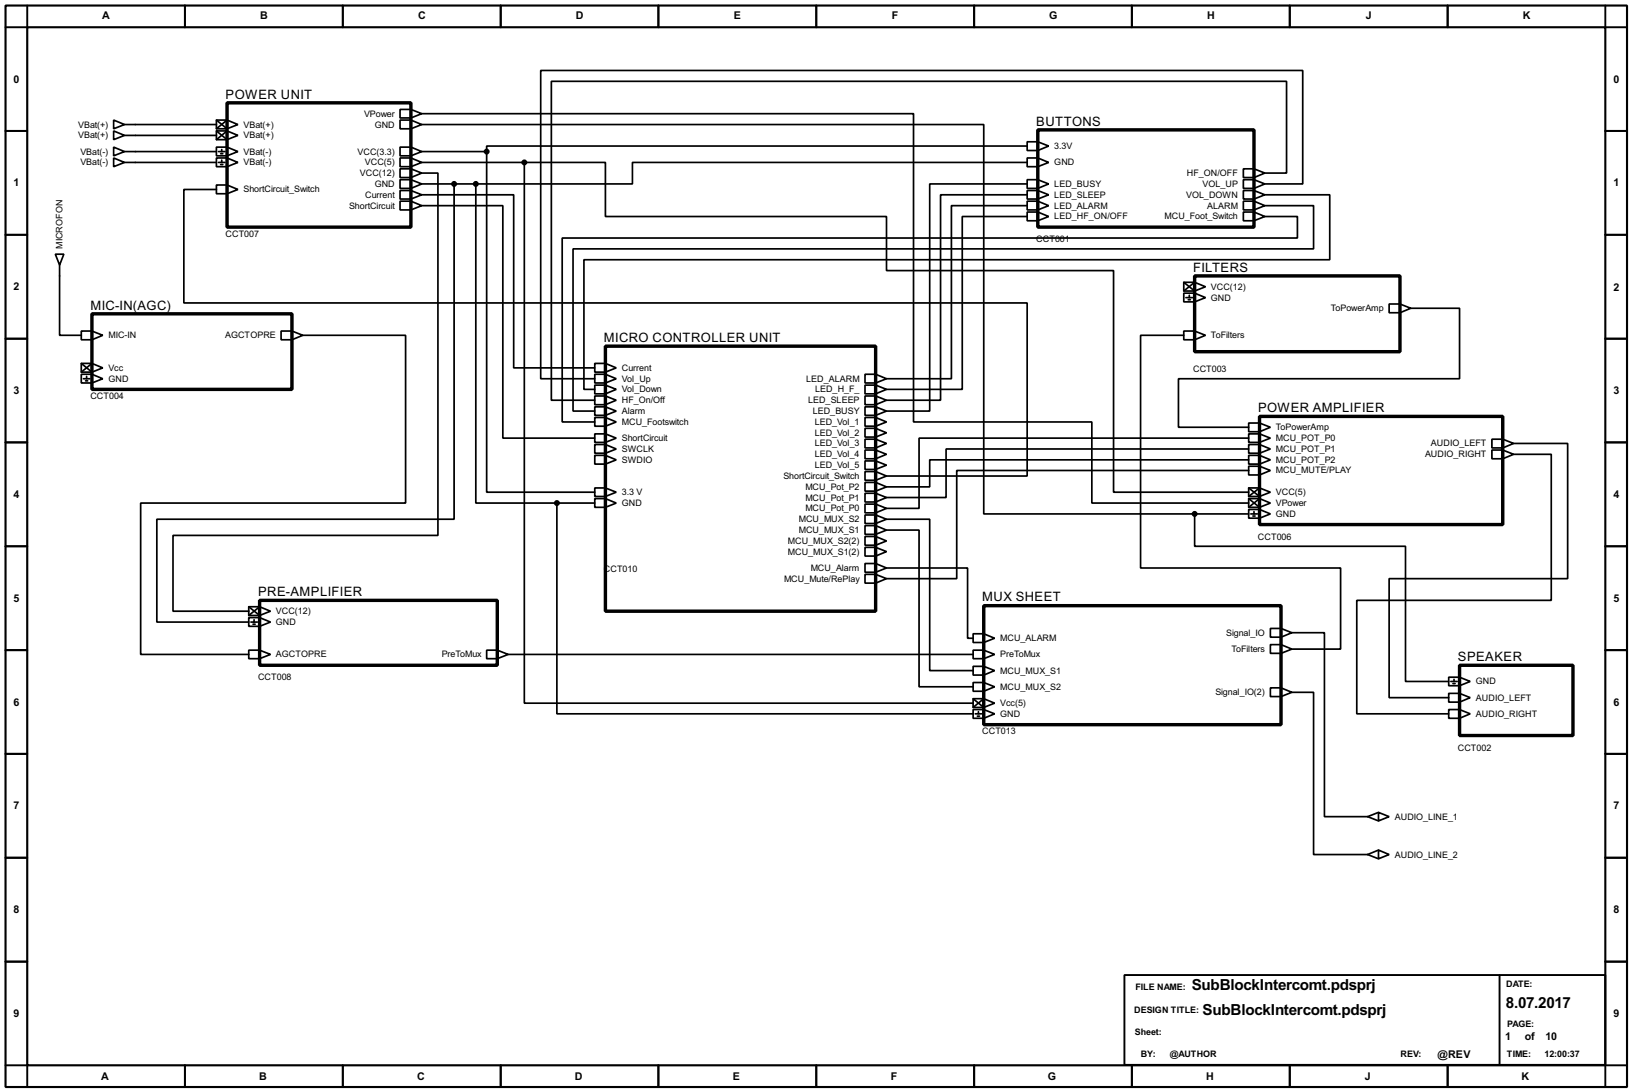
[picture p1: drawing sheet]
<svg xmlns="http://www.w3.org/2000/svg" width="383mm" height="256mm" viewBox="0 0 383 256" stroke-linecap="round" stroke-linejoin="round" font-family="sans-serif">
<path d="M1.3 1.3h381v254h-381zM6.4 6.4h370.8v243.8h-370.8z" fill="none" stroke="#000" stroke-width=".5"/>
<g fill="none" stroke="#000" stroke-width=".45">
<path d="M6.4 1.3v5.1h-5.1M43.5 1.3v5.1M80.6 1.3v5.1M117.7 1.3v5.1M154.7 1.3v5.1M191.8 1.3v5.1M228.9 1.3v5.1M266 1.3v5.1M303.1 1.3v5.1M340.2 1.3v5.1M377.2 1.3v5.1h5.1M1.3 30.8h5.1"/>
<path d="M377.2 30.8h5.1M1.3 55.2h5.1M377.2 55.2h5.1M1.3 79.6h5.1M377.2 79.6h5.1M1.3 103.9h5.1M377.2 103.9h5.1M1.3 128.3h5.1M377.2 128.3h5.1M1.3 152.7h5.1M377.2 152.7h5.1M1.3 177.1h5.1"/>
<path d="M377.2 177.1h5.1M1.3 201.5h5.1M377.2 201.5h5.1M1.3 225.9h5.1M264.2 229h113v21.1h-113zM352.4 229v21.1M377.2 225.9h5.1M1.3 250.2h5.1v5.1M43.5 250.2v5.1M80.6 250.2v5.1M117.7 250.2v5.1M154.7 250.2v5.1"/>
<path d="M191.8 250.2v5.1M228.9 250.2v5.1M266 250.2v5.1M303.1 250.2v5.1M340.2 250.2v5.1M382.3 250.2h-5.1v5.1"/>
</g>
<g fill="none" stroke="#000" stroke-width=".4">
<path d="M26.7 28.2l2.6 1.1-2.6 1zM26.7 30.8l2.6 1-2.6 1zM26.7 34.6l2.6 1-2.6 1zM26.7 37.1l2.6 1.1-2.6 1zM29.3 35.6h21.6M29.3 38.2h21.6M29.3 29.3h21.6M29.3 31.8h21.6M50.9 34.6h2.5l2.5 1-2.5 1h-2.5zM50.9 37.1h2.5l2.5 1.1-2.5 1h-2.5zM50.9 28.2h2.5l2.5 1.1-2.5 1h-2.5zM50.9 30.8h2.5l2.5 1-2.5 1h-2.5z"/>
<path d="M50.9 28.2l2.5 2.1v-2.1l-2.5 2.1M50.9 30.8l2.5 2v-2l-2.5 2M51.4 35.6h1.5M51.4 38.2h1.5M51.9 36.1h.5M51.9 38.7h.5M52.1 35.1v.5M52.1 37.6v.6M53.4 34.6v2M53.4 37.1v2.1M94 37.1h2.6l2.5 1.1-2.5 1h-2.6zM94 39.7h2.6l2.5 1-2.5 1h-2.6z"/>
<path d="M94 25.7h2.6l2.5 1-2.5 1h-2.6zM94 28.2h2.6l2.5 1.1-2.5 1h-2.6zM94 34.6h2.6l2.5 1-2.5 1h-2.6zM96.6 25.7v2M96.6 28.2v2.1M96.6 34.6v2M96.6 37.1v2.1M96.6 39.7v2M99.1 26.7h115.6v72.4h41.9v19.1h36.8M99.1 29.3h132.1v91.4h49.5M99.1 35.6h15.3M99.1 38.2h24.1"/>
<path d="M114.4 35.6v80h25.4M123.2 38.2h19.1v12.7h66v12.7h53.4v52h31.7M123.2 38.2v127h105.5M241.4 33.3h2.5l2.5 1-2.5 1.1h-2.5zM241.4 37.1h2.5l2.5 1.1-2.5 1h-2.5zM241.4 34.3h-127v1.3M241.4 38.2h-92.8v5h-36.8M243.9 33.3v2.1M243.9 37.1v2.1M292.2 39.7h2.5l2.5 1-2.5 1h-2.5zM294.7 39.7v2M13 59.7h2l-1 2.6z"/>
<path d="M50.9 43.5h2.5l2.5 1-2.5 1h-2.5zM50.9 44.5h-7.7v26.7h198.2v40.6h-33.1M53.4 43.5v2M94 42.2h2.6l2.5 1-2.5 1.1h-2.6zM94 44.8h2.6l2.5 1-2.5 1h-2.6zM94 47.3h2.6l2.5 1-2.5 1h-2.6zM96.6 42.2v2.1M96.6 44.8v2M96.6 47.3v2M99.1 40.7h3.8v85.1h-62.2v17.8h17.8M99.1 45.8h21.6v40.6h19.1M99.1 48.3h19.1v54.6h21.6"/>
<path d="M99.1 43.2h12.7M106.7 43.2v78.8h-69.8v24.1h21.6M111.8 43.2v75h19.1M241.4 42.2h2.5l2.5 1-2.5 1.1h-2.5zM241.4 44.8h2.5l2.5 1-2.5 1h-2.5zM241.4 47.3h2.5l2.5 1-2.5 1h-2.5zM241.4 49.8h2.5l2.5 1.1-2.5 1h-2.5zM241.4 43.2h-22.9v53.4h-10.2M241.4 45.8h-20.4v48.2h-12.7M241.4 48.3h-17.8v40.7h-15.3M241.4 50.9h-15.3v40.6h-17.8M243.9 42.2v2.1"/>
<path d="M243.9 44.8v2M243.9 47.3v2M243.9 49.8v2.1M292.2 42.2h2.5l2.5 1-2.5 1.1h-2.5zM292.2 44.8h2.5l2.5 1-2.5 1h-2.5zM292.2 47.3h2.5l2.5 1-2.5 1h-2.5zM292.2 49.8h2.5l2.5 1.1-2.5 1h-2.5zM294.7 42.2v2.1M294.7 44.8v2M294.7 47.3v2M294.7 49.8v2.1M297.2 40.7h5.1v-21.6h-172.7v74.9h10.2"/>
<path d="M297.2 43.2h8.9v-26.6h-179v72.4h12.7M297.2 45.8h15.3v15.2h-175.3v30.5h2.6M297.2 48.3h11.5v10.2h-174v38.1h5.1M297.2 50.9h7.7v5h-172.8v43.2h7.7M14 62.3v16.5h5.1M19.1 77.8h2.5l2.6 1-2.6 1h-2.5zM21.6 77.8v2M66.1 77.8h2.5l2.6 1-2.6 1h-2.5zM68.6 77.8v2M71.2 78.8h24.1v39.4h-62.2v35.5h25.4M278.2 77.8h2.5l2.6 1-2.6 1h-2.5zM278.2 66.3h2.5l2.6 1.1-2.6 1h-2.5z"/>
<path d="M278.2 68.9h2.5l2.6 1-2.6 1h-2.5zM278.2 78.8h-10.2v54.6h47v19.1h-11.4M278.2 66.3l2.5 2.1v-2.1l-2.5 2.1M278.7 69.9h1.5M279.2 70.4h.5M279.5 69.4v.5M280.7 68.9v2M280.7 77.8v2M326.4 71.4h2.6l2.5 1-2.5 1.1h-2.6zM329 71.4v2.1M331.5 72.4h11.5v16.6h-66.1v11.4h16.5M19.1 85.4h2.5l2.6 1-2.6 1h-2.5z"/>
<path d="M19.1 87.9h2.5l2.6 1.1-2.6 1h-2.5zM19.1 85.4l2.5 2v-2l-2.5 2M19.6 89h1.5M20.1 89.5h.5M20.4 88.4v.6M21.6 87.9v2.1M139.8 87.9h2.5l2.5 1.1-2.5 1h-2.5zM139.8 90.5h2.5l2.5 1-2.5 1h-2.5zM139.8 93h2.5l2.5 1-2.5 1.1h-2.5zM139.8 95.6h2.5l2.5 1-2.5 1h-2.5zM139.8 98.1h2.5l2.5 1-2.5 1h-2.5zM139.8 85.4h2.5l2.5 1-2.5 1h-2.5z"/>
<path d="M142.3 85.4v2M142.3 87.9v2.1M142.3 90.5v2M142.3 93v2.1M142.3 95.6v2M142.3 98.1v2M203.3 90.5h2.5l2.5 1-2.5 1h-2.5zM203.3 95.6h2.5l2.5 1-2.5 1h-2.5zM203.3 98.1h2.5l2.5 1-2.5 1h-2.5zM203.3 87.9h2.5l2.5 1.1-2.5 1h-2.5zM203.3 93h2.5l2.5 1-2.5 1.1h-2.5zM205.8 87.9v2.1"/>
<path d="M205.8 90.5v2M205.8 93v2.1M205.8 95.6v2M205.8 98.1v2M293.4 99.4h2.6l2.5 1-2.5 1h-2.6zM296 99.4v2M130.9 118.2v49.5h97.8M130.9 118.2h8.9M139.8 101.9h2.5l2.5 1-2.5 1h-2.5zM139.8 104.4h2.5l2.5 1.1-2.5 1h-2.5zM139.8 107h2.5l2.5 1-2.5 1h-2.5zM139.8 117.1h2.5l2.5 1.1-2.5 1h-2.5z"/>
<path d="M139.8 114.6h2.5l2.5 1-2.5 1h-2.5zM142.3 101.9v2M142.3 104.4v2.1M142.3 107v2M142.3 114.6v2M142.3 117.1v2.1M203.3 100.6h2.5l2.5 1.1-2.5 1h-2.5zM203.3 103.2h2.5l2.5 1-2.5 1h-2.5zM203.3 105.7h2.5l2.5 1-2.5 1.1h-2.5zM203.3 108.3h2.5l2.5 1-2.5 1h-2.5zM203.3 110.8h2.5l2.5 1-2.5 1h-2.5zM203.3 113.3h2.5l2.5 1.1-2.5 1h-2.5z"/>
<path d="M203.3 115.9h2.5l2.5 1-2.5 1h-2.5zM203.3 118.4h2.5l2.5 1-2.5 1.1h-2.5zM205.8 100.6v2.1M205.8 103.2v2M205.8 105.7v2.1M205.8 108.3v2M205.8 110.8v2M205.8 113.3v2.1M205.8 115.9v2M205.8 118.4v2.1M293.4 101.9h2.6l2.5 1-2.5 1h-2.6zM293.4 104.4h2.6l2.5 1.1-2.5 1h-2.6z"/>
<path d="M293.4 107h2.6l2.5 1-2.5 1h-2.6zM293.4 109.5h2.6l2.5 1-2.5 1.1h-2.6zM293.4 119.7h2.6l2.5 1-2.5 1h-2.6zM293.4 117.1h2.6l2.5 1.1-2.5 1h-2.6zM293.4 114.6h2.6l2.5 1-2.5 1h-2.6zM293.4 108h-74.9v6.4h-10.2M293.4 105.5h-71.1v11.4h-14M293.4 102.9h-77.4v16.5h-7.7M293.4 110.5h-68.6v25.4h-16.5M293.4 114.6l2.6 2v-2l-2.6 2M293.4 117.1l2.6 2.1v-2.1l-2.6 2.1M296 101.9v2"/>
<path d="M296 104.4v2.1M296 107v2M296 109.5v2.1M296 119.7v2M350.6 103.2h2.5l2.6 1-2.6 1h-2.5zM350.6 105.7h2.5l2.6 1-2.6 1.1h-2.5zM353.1 103.2v2M353.1 105.7v2.1M355.7 104.2h12.7v31.7h-42v28h14M355.7 106.7h8.8v34.3h-45.7v26.7h21.6M203.3 121h2.5l2.5 1-2.5 1h-2.5zM203.3 123.5h2.5l2.5 1-2.5 1h-2.5z"/>
<path d="M203.3 126h2.5l2.5 1.1-2.5 1h-2.5zM203.3 128.6h2.5l2.5 1-2.5 1h-2.5zM203.3 132.4h2.5l2.5 1-2.5 1h-2.5zM203.3 134.9h2.5l2.5 1-2.5 1.1h-2.5zM205.8 121v2M205.8 123.5v2M205.8 126v2.1M205.8 128.6v2M205.8 132.4v2M205.8 134.9v2.1M208.3 122h10.2v35.5h10.2M208.3 124.5h7.7v36.8h12.7"/>
<path d="M208.3 133.4h19.1v16.5h1.3M280.7 120.7v7.6h49.6v31.8h10.1M280.7 120.7h12.7M293.9 120.7h1.6M294.4 121.2h.5M294.7 120.2v.5M58.5 152.7h2.5l2.6 1-2.6 1h-2.5zM58.5 142.5h2.5l2.6 1.1-2.6 1h-2.5zM58.5 145.1h2.5l2.6 1-2.6 1h-2.5zM58.5 142.5l2.5 2.1v-2.1l-2.5 2.1M59 146.1h1.5M59.5 146.6h.5"/>
<path d="M59.7 145.6v.5M61 145.1v2M61 152.7v2M114.4 152.7h2.5l2.5 1-2.5 1h-2.5zM116.9 152.7v2M119.4 153.7h109.3M228.7 152.7h2.5l2.5 1-2.5 1h-2.5zM228.7 148.9h2.5l2.5 1-2.5 1h-2.5zM228.7 156.5h2.5l2.5 1-2.5 1.1h-2.5zM231.2 148.9v2M231.2 152.7v2M231.2 156.5v2.1"/>
<path d="M298.5 147.6h2.5l2.6 1-2.6 1.1h-2.5zM298.5 151.4h2.5l2.6 1.1-2.6 1h-2.5zM301 147.6v2.1M301 151.4v2.1M303.6 148.6h7.6v43.2h10.2M340.4 159.1h2.6l2.5 1-2.5 1h-2.6zM341.7 159.6v.5M343 159.1v2M228.7 160.3h2.5l2.5 1-2.5 1.1h-2.5zM228.7 164.1h2.5l2.5 1.1-2.5 1h-2.5zM228.7 166.7h2.5l2.5 1-2.5 1h-2.5zM228.7 164.1l2.5 2.1v-2.1l-2.5 2.1"/>
<path d="M229.2 167.7h1.5M229.7 168.2h.5M229.9 167.2v.5M231.2 160.3v2.1M231.2 166.7v2M298.5 161.6h2.5l2.6 1-2.6 1h-2.5zM301 161.6v2M303.6 162.6h5.1v38.1h12.7M340.4 162.9h2.6l2.5 1-2.5 1h-2.6zM340.4 166.7h2.6l2.5 1-2.5 1h-2.6zM340.9 160.1h1.5M341.4 160.6h.5"/>
<path d="M343 162.9v2M343 166.7v2M321.4 191.8l2.5 1M323.9 190.8l2.5 1-2.5 1zM323.9 199.7l2.5 1-2.5 1zM323.9 190.8l-2.5 1M323.9 199.7l-2.5 1M321.4 200.7l2.5 1"/>
</g>
<path d="M53.4 24.2h43.2v29.2h-43.2zM243.9 30.5h50.8v22.9h-50.8zM21.6 73.7h47v17.8h-47zM280.7 64.8h48.3v17.8h-48.3zM142.3 81.3h63.5v62.3h-63.5zM296 97.8h57.1v25.4h-57.1zM61 141h55.9v15.3h-55.9zM231.2 142.3h69.8v27.9h-69.8zM343 156.3h26.6v16.5h-26.6z" fill="none" stroke="#000" stroke-width=".8"/>
<g fill="#000" stroke="#000" stroke-width=".4">
<circle cx="114.3" cy="35.6" r=".5"/>
<circle cx="123.2" cy="38.2" r=".5"/>
<circle cx="106.7" cy="43.2" r=".5"/>
<circle cx="111.8" cy="43.2" r=".5"/>
<circle cx="130.8" cy="118.2" r=".5"/>
<circle cx="280.7" cy="120.7" r=".5"/>
</g>
<g font-size="4">
<text x="280" y="232.6">SubBlockIntercomt.pdsprj</text>
<text x="282.6" y="238.4">SubBlockIntercomt.pdsprj</text>
<text x="353.9" y="236.7">8.07.2017</text>
</g>
<g font-size="3.4">
<text x="53" y="23.2">POWER UNIT</text>
<text x="243.5" y="29.5">BUTTONS</text>
<text x="280.4" y="63.8">FILTERS</text>
<text x="21.3" y="72.7">MIC-IN(AGC)</text>
<text x="141.9" y="80.3">MICRO CONTROLLER UNIT</text>
<text x="295.6" y="96.8">POWER AMPLIFIER</text>
<text x="60.7" y="140">PRE-AMPLIFIER</text>
<text x="230.8" y="141.3">MUX SHEET</text>
<text x="342.6" y="155.3">SPEAKER</text>
</g>
<g font-size="2.8">
<text x="24" y="4.5">A</text>
<text x="61.1" y="4.5">B</text>
<text x="98.2" y="4.5">C</text>
<text x="135.3" y="4.5">D</text>
<text x="172.4" y="4.5">E</text>
<text x="209.6" y="4.5">F</text>
<text x="246.5" y="4.5">G</text>
<text x="283.6" y="4.5">H</text>
<text x="320.9" y="4.5">J</text>
<text x="357.8" y="4.5">K</text>
<text x="3.2" y="19.4">0</text>
<text x="379.1" y="19.4">0</text>
<text x="3.2" y="43.8">1</text>
<text x="379.1" y="43.8">1</text>
<text x="3.2" y="68.2">2</text>
<text x="379.1" y="68.4">2</text>
<text x="3.2" y="92.6">3</text>
<text x="379.1" y="92.6">3</text>
<text x="3.2" y="117">4</text>
<text x="379.1" y="117">4</text>
<text x="3.2" y="141.4">5</text>
<text x="379.1" y="141.4">5</text>
<text x="3.2" y="165.8">6</text>
<text x="379.1" y="165.8">6</text>
<text x="3.2" y="190.1">7</text>
<text x="379.1" y="190.1">7</text>
<text x="3.2" y="214.5">8</text>
<text x="379.1" y="214.5">8</text>
<text x="3.2" y="238.9">9</text>
<text x="379.1" y="238.9">9</text>
<text x="353.7" y="244.4">1</text>
<text x="358.3" y="244.4">of</text>
<text x="363.2" y="244.4">10</text>
<text x="337.8" y="248.4">@REV</text>
<text x="23.8" y="253.6">A</text>
<text x="60.9" y="253.6">B</text>
<text x="98" y="253.6">C</text>
<text x="135" y="253.6">D</text>
<text x="172.2" y="253.6">E</text>
<text x="209.3" y="253.6">F</text>
<text x="246.2" y="253.6">G</text>
<text x="283.4" y="253.6">H</text>
<text x="320.7" y="253.6">J</text>
<text x="357.5" y="253.6">K</text>
</g>
<g font-size="2.4">
<text x="18.4" y="30">VBat(+)</text>
<text x="57.2" y="30">VBat(+)</text>
<text x="85.5" y="27.4">VPower</text>
<text x="88" y="30">GND</text>
<text x="18.4" y="32.5">VBat(+)</text>
<text x="57.2" y="32.5">VBat(+)</text>
<text x="247.7" y="35">3.3V</text>
<text x="18.9" y="36.3">VBat(-)</text>
<text x="18.9" y="38.8">VBat(-)</text>
<text x="57.2" y="36.3">VBat(-)</text>
<text x="57.2" y="38.8">VBat(-)</text>
<text x="84" y="36.3">VCC(3.3)</text>
<text x="84.6" y="41.3">VCC(12)</text>
<text x="85.7" y="38.8">VCC(5)</text>
<text x="247.7" y="38.8">GND</text>
<text x="278.9" y="41.3">HF_ON/OFF</text>
<text x="57.2" y="45.2">ShortCircuit_Switch</text>
<text x="85.8" y="46.5">Current</text>
<text x="88" y="43.9">GND</text>
<text x="247.7" y="43.9">LED_BUSY</text>
<text x="247.7" y="46.5">LED_SLEEP</text>
<text x="278.7" y="46.5">VOL_DOWN</text>
<text x="282.5" y="43.9">VOL_UP</text>
<text x="82" y="49">ShortCircuit</text>
<text x="247.7" y="49">LED_ALARM</text>
<text x="247.7" y="51.5">LED_HF_ON/OFF</text>
<text x="273.6" y="51.5">MCU_Foot_Switch</text>
<text x="283.6" y="49">ALARM</text>
<text x="14.7" y="58.4" transform="rotate(-90 14.7 58.4)">MICROFON</text>
<text x="53" y="55.7">CCT007</text>
<text x="243.5" y="57">CCT001</text>
<text x="284.5" y="68.1">VCC(12)</text>
<text x="284.5" y="70.6">GND</text>
<text x="312.7" y="73.1">ToPowerAmp</text>
<text x="25.5" y="79.5">MIC-IN</text>
<text x="52.9" y="79.5">AGCTOPRE</text>
<text x="284.5" y="79.5">ToFilters</text>
<text x="25.5" y="87.1">Vcc</text>
<text x="25.5" y="89.6">GND</text>
<text x="146.1" y="89.6">Vol_Up</text>
<text x="146.1" y="87.1">Current</text>
<text x="189.4" y="89.6">LED_ALARM</text>
<text x="280.3" y="87.5">CCT003</text>
<text x="21.2" y="93.8">CCT004</text>
<text x="146.1" y="92.2">Vol_Down</text>
<text x="146.1" y="94.7">HF_On/Off</text>
<text x="189.9" y="94.7">LED_SLEEP</text>
<text x="191.5" y="92.2">LED_H_F_</text>
<text x="146.1" y="97.3">Alarm</text>
<text x="146.1" y="99.8">MCU_Footswitch</text>
<text x="191" y="97.3">LED_BUSY</text>
<text x="191.4" y="99.8">LED_Vol_1</text>
<text x="299.8" y="101.1">ToPowerAmp</text>
<text x="146.1" y="103.6">ShortCircuit</text>
<text x="146.1" y="106.2">SWCLK</text>
<text x="191.4" y="102.4">LED_Vol_2</text>
<text x="191.4" y="104.9">LED_Vol_3</text>
<text x="191.4" y="107.4">LED_Vol_4</text>
<text x="299.8" y="103.6">MCU_POT_P0</text>
<text x="299.8" y="106.2">MCU_POT_P1</text>
<text x="334.8" y="107.4">AUDIO_RIGHT</text>
<text x="336.2" y="104.9">AUDIO_LEFT</text>
<text x="146.1" y="108.7">SWDIO</text>
<text x="184.1" y="112.5">ShortCircuit_Switch</text>
<text x="191.4" y="110">LED_Vol_5</text>
<text x="299.8" y="108.7">MCU_POT_P2</text>
<text x="299.8" y="111.2">MCU_MUTE/PLAY</text>
<text x="146.1" y="116.3">3.3 V</text>
<text x="146.1" y="118.9">GND</text>
<text x="189.2" y="115.1">MCU_Pot_P2</text>
<text x="189.2" y="117.6">MCU_Pot_P1</text>
<text x="299.8" y="118.9">VPower</text>
<text x="299.8" y="116.3">VCC(5)</text>
<text x="187.7" y="122.7">MCU_MUX_S2</text>
<text x="187.7" y="125.2">MCU_MUX_S1</text>
<text x="189.2" y="120.1">MCU_Pot_P0</text>
<text x="299.8" y="121.4">GND</text>
<text x="185.1" y="127.8">MCU_MUX_S2(2)</text>
<text x="185.1" y="130.3">MCU_MUX_S1(2)</text>
<text x="295.6" y="126.8">CCT006</text>
<text x="141.9" y="134.4">CCT010</text>
<text x="184.2" y="136.6">MCU_Mute/RePlay</text>
<text x="190.5" y="134.1">MCU_Alarm</text>
<text x="64.8" y="144.3">VCC(12)</text>
<text x="64.8" y="146.8">GND</text>
<text x="288.1" y="149.3">Signal_IO</text>
<text x="64.8" y="154.4">AGCTOPRE</text>
<text x="103.8" y="154.4">PreToMux</text>
<text x="235" y="154.4">PreToMux</text>
<text x="235" y="150.6">MCU_ALARM</text>
<text x="289.3" y="153.2">ToFilters</text>
<text x="60.6" y="159.8">CCT008</text>
<text x="235" y="158.2">MCU_MUX_S1</text>
<text x="346.8" y="160.8">GND</text>
<text x="235" y="162">MCU_MUX_S2</text>
<text x="235" y="165.9">Vcc(5)</text>
<text x="285.6" y="163.3">Signal_IO(2)</text>
<text x="346.8" y="164.6">AUDIO_LEFT</text>
<text x="230.8" y="172.5">CCT013</text>
<text x="235" y="168.4">GND</text>
<text x="346.8" y="168.4">AUDIO_RIGHT</text>
<text x="342.5" y="176.4">CCT002</text>
<text x="327.7" y="192.5">AUDIO_LINE_1</text>
<text x="327.7" y="201.4">AUDIO_LINE_2</text>
<text x="266.8" y="232.4">FILE NAME:</text>
<text x="353.9" y="231.9">DATE:</text>
<text x="266.5" y="237.9">DESIGN TITLE:</text>
<text x="266.7" y="243.2">Sheet:</text>
<text x="354.1" y="241.3">PAGE:</text>
<text x="268" y="248.2">BY:</text>
<text x="274.9" y="248.2">@AUTHOR</text>
<text x="329.1" y="248.3">REV:</text>
<text x="354.1" y="248.3">TIME:</text>
<text x="362.9" y="248.3">12:00:37</text>
</g>
</svg>
